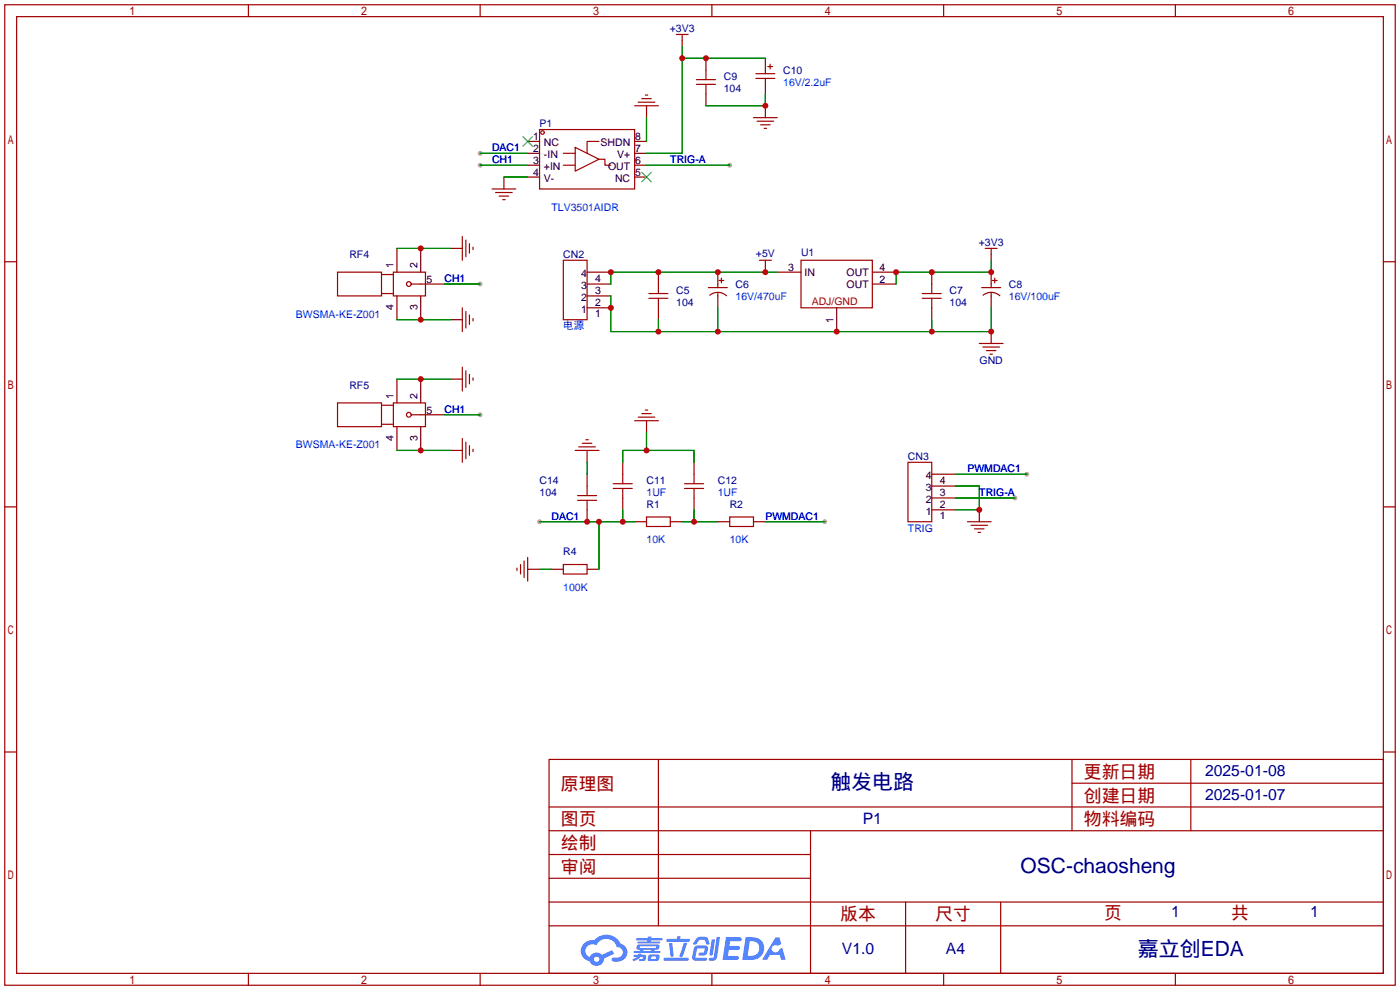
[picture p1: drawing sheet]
<svg xmlns="http://www.w3.org/2000/svg" width="299mm" height="212mm" viewBox="0 0 299 212" stroke-linecap="round" stroke-linejoin="round" font-family="sans-serif">
<g fill="#999">
<circle cx="102.6" cy="35.3" r=".51"/>
<circle cx="102.6" cy="32.8" r=".51"/>
<circle cx="102.6" cy="60.7" r=".51"/>
<circle cx="102.6" cy="88.6" r=".51"/>
<circle cx="176.3" cy="111.5" r=".51"/>
<circle cx="156" cy="35.3" r=".51"/>
<circle cx="219.5" cy="101.3" r=".51"/>
<circle cx="216.9" cy="106.4" r=".51"/>
<circle cx="115.3" cy="111.5" r=".51"/>
</g>
<g fill="none" stroke="#a10000" stroke-width=".25">
<path d="M1 1h297.2v209.6h-297.2zM3.6 3.6h292.1v204.4h-292.1zM53.1 1v2.6M102.6 1v2.6M152.1 1v2.6M201.7 1v2.6M251.2 1v2.6M1 55.9h2.6M295.7 55.9h2.5M1 108.3h2.6M295.7 108.3h2.5M1 160.7h2.6"/>
<path d="M117.3 162.3h178.4v45.7h-178.4zM117.3 177.5h178.4M117.3 172.5h178.4M140.7 162.3v35.6M173.2 177.5v30.5M229.1 162.3v15.2M229.1 167.4h66.6M254.5 162.3v15.2M295.7 160.7h2.5M117.3 182.6h55.9M117.3 197.9h178.4M117.3 192.8h178.4"/>
<path d="M117.3 187.7h55.9M193.5 192.8v15.2M213.9 192.8v15.2M53.1 208v2.6M102.6 208v2.6M152.1 208v2.6M201.7 208v2.6M251.2 208v2.6"/>
</g>
<g fill="#5487ff">
<path d="M155.2 200.3h2.6a.48 .48 0 0 1 .7 .4 .48 .48 0 0 1-.6 .4h-1.8l-.2 1.1h1.9a.43 .43 0 0 1 .4 .4 .43 .43 0 0 1-.5 .4h-1.9l-.2 1.3h1.7a.45 .45 0 0 1 .5 .2 .45 .45 0 0 1-.1 .6h-3.3z"/>
<path d="M165.7 200.3h.9l.4 1.5-.8 .3a.84 .84 0 0 0-1.2 .3 .84 .84 0 0 0 .4 1.1 .84 .84 0 0 0 1.1-.4l.1-.2 .6-.3 .7 2.5h-1l-.2-1h-2.1l-.6 1h-1.1z"/>
<path d="M152.1 200.8h.7l-.5 3.1a.36 .36 0 0 1-.3 .3 .36 .36 0 0 1-.4-.3z"/>
<path d="M153.2 200.2h.7l-.6 4.3a1.13 1.13 0 0 1-1.8 .6l.2-.4h.7l.2-.2z"/>
<path d="M148.9 200.6l.6-.4h1a.77 .77 0 0 1 .9 .5l.3 1-.2 .2h-.5l-.3-.9-.2-.2-1 .1-.7 1-.6-.1-.1-.2z"/>
<path d="M148.4 202.4l.6-.3h1.7a.81 .81 0 0 1 .7 .5 .81 .81 0 0 1-.2 .8 .81 .81 0 0 1-.9 .8h-.7a.32 .32 0 0 1-.3-.3 .32 .32 0 0 1 .4-.3h.7l.2-.9-1.6 .1-.4 1.8 2.2 .1a.32 .32 0 0 1 .3 .4 .32 .32 0 0 1-.4 .2h-2.2l-.5-.3-.1-.5z"/>
<path d="M141.9 204.7h5a.33 .33 0 0 1 .3 .3 .33 .33 0 0 1-.3 .3h-4.9l-.2-.1z"/>
<path d="M146.1 201.5h.8l-.7 2a.98 .98 0 0 1-.7 1.1l-.3-.3z"/>
<path d="M143 201.6h.7l.3 2.5a.34 .34 0 0 1-.3 .4 .34 .34 0 0 1-.4-.3z"/>
<path d="M142.5 200.7h2.1l.3-.6h.6l-.1 .6h1.7a.32 .32 0 0 1 .4 .3 .32 .32 0 0 1-.4 .3h-4.5l-.2-.2z"/>
<path d="M135.5 204.1h.9l.1-.3h.6v.3h.8a.82 .82 0 0 1-.5 1.3h-.8v-.4l.7-.1 .1-.3a.68 .68 0 0 0-1 .4l-1.1 .4-.1-.4 .9-.5h-.7z"/>
<path d="M136 200.5h2.4l.1-.3h.7v.3h2.2l.2 .3-.2 .2h-2.3v.2h1.8l.2 .3-.2 .1h-4.5l-.1-.4h2l.1-.2h-2.3l-.1-.2z"/>
<path d="M159.4 200.3l-.8 4.9h1.7a2.5 2.5 0 0 0 3-2.5 2.5 2.5 0 0 0-3.1-2.4zM160.3 201.1a1.61 1.61 0 0 1 2 1.5 1.61 1.61 0 0 1-1.8 1.7h-.7z"/>
<path d="M136.2 202a.55 .55 0 0 0-.2 .8 .55 .55 0 0 0 .7 .2l.1 .3h-1.3v.3l5.4 .1 .3-.2-.2-.2h-1.2l.2-.3a.7 .7 0 0 0 .8-.3 .7 .7 0 0 0 0-.8l-4.2-.1zM136.8 202.3l3.3-.1 .1 .1-.2 .3h-3.2zM137.5 203h1.7l-.2 .3h-1.4z"/>
<path d="M138.6 204.2a1.05 1.05 0 0 0 0 1.2 2.91 2.91 0 0 0 2.2-.2 .98 .98 0 0 0 0-1.2h-1.6zM139.2 204.5l.9-.1 .1 .4-.2 .2-.8-.1z"/>
<path d="M124.9 201.6a2.23 2.23 0 0 0-.7 2.3 2.23 2.23 0 0 0 1.8 1.6 1.58 1.58 0 0 0 1.8 .9 1.58 1.58 0 0 0 1.3-1.5l2.2-1.1-.5-.7-2.1 1a1.65 1.65 0 0 0-2.7 .4 1.45 1.45 0 0 1-.8-1.9 1.45 1.45 0 0 1 2-.7l.3 .1a2.3 2.3 0 0 1 2.3-1.3 2.3 2.3 0 0 1 2 1.7 1.12 1.12 0 0 1 1.3 1 1.12 1.12 0 0 1-1.1 1.2h-.7a.45 .45 0 0 0-.6 .4 .45 .45 0 0 0 .5 .5 2.21 2.21 0 0 0 2.2-.5 2.21 2.21 0 0 0 .5-2.3 2.13 2.13 0 0 0-1.3-1.1 3.3 3.3 0 0 0-5.6-.7l-1.1 .1zM127 205a.57 .57 0 0 1 1.1 0 .57 .57 0 0 1-1.1 0z"/>
</g>
<g fill="none" stroke="#a10000" stroke-width=".25">
<path d="M144.5 7.4h2.6M145.8 7.4v1.2M148.8 18h4.1M148.8 17h4.1M150.9 15v2M150.9 18v2.1M161.5 15.7h4.1M161.5 16.8h4.1M163.6 15v.7M163.6 16.8v.7M164.1 14.2h1M164.6 13.7v1"/>
<path d="M115.3 27.7h20.3v12.7h-20.3zM120.4 32.8h2.5M120.4 35.3h2.5M122.9 31.5l5.1 2.5-5.1 2.6zM128 34h1.3v1.3h1.3M128 30.2h-2.5v2.6M135.6 22.6h5.1M136.4 21.8h3.6M137.2 21.1h2M137.9 20.3h.5M161 25.1h5.1M161.8 25.9h3.6"/>
<path d="M162.6 26.7h2M163.3 27.4h.5M72.1 58.2h9.4v5h-9.4zM81.5 58.7h2.6M84.1 58.2h6.8v5h-6.8zM98.8 50.5v5.1M99.6 51.3v3.6M100.3 52.1v2M101.1 52.8v.5M105.2 40.4h5M105.9 41.1h3.6M106.7 41.9h2"/>
<path d="M107.4 42.7h.5M120.4 55.6h5.1v12.7h-5.1zM153.7 59.9h1M154.2 59.4v1.1M162.3 55.6h2.5M163.6 55.6v1.3M171.2 55.6h15.2v10.2h-15.2zM210.6 53.1h2.5M211.8 53.1v1.3M212.1 59.9h1M212.6 59.4v1.1M81.5 62.7h2.6"/>
<path d="M87.9 60.7h2M98.8 65.8v5.1M98.8 78.5v5.1M99.6 66.5v3.6M99.6 79.2v3.6M100.3 67.3v2M101.1 68.1v.5M138.7 62.7h4M138.7 63.8h4M140.7 60.7v2M140.7 63.8v2M151.4 61.5h4"/>
<path d="M151.7 63.1a2.74 2.74 0 0 1 3.6 .1M153.4 60.7v.8M153.4 62.5v.7M197.1 62.7h4.1M197.1 63.8h4.1M199.1 60.7v2M199.1 63.8v2M209.3 73.4h5.1M209.8 61.5h4.1M210.1 74.2h3.5M210.1 63.1a2.74 2.74 0 0 1 3.6 .1M210.8 74.9h2.1"/>
<path d="M211.6 75.7h.5M211.8 60.7v.8M211.8 62.5v.7M72.1 86.1h9.4v5.1h-9.4zM81.5 86.6h2.6M81.5 90.7h2.6M84.1 86.1h6.8v5.1h-6.8zM87.9 88.6h2M98.8 93.7v5.1M99.6 94.5v3.5M100.3 80v2M100.3 95.2v2.1"/>
<path d="M101.1 80.8v.5M101.1 96v.5M122.9 96.3h5.1M123.7 95.5h3.6M124.5 94.7h2M125.2 94h.5M135.6 89.9h5.1M136.4 89.2h3.6M137.2 88.4h2M137.9 87.6h.5M194.1 98.8h5v12.7h-5zM112 119.9v3.5"/>
<path d="M112.8 119.1v5.1M123.4 105.9h4.1M123.4 106.9h4.1M125.5 103.9v2M125.5 106.9v2.1M131.1 104.4h4M131.1 103.4h4M133.1 101.3v2.1M133.1 104.4v2M138.2 110.5h5.1v2h-5.1zM146.3 104.4h4.1M146.3 103.4h4.1"/>
<path d="M148.3 101.3v2.1M148.3 104.4v2M156 110.5h5v2h-5zM206.8 111.5h5M207.5 112.3h3.6M208.3 113h2M209 113.8h.5M110.5 121.4v.5M111.3 120.6v2.1M120.4 120.6h5.1v2.1h-5.1z"/>
<circle cx="116" cy="28.3" r=".38"/>
<circle cx="87.4" cy="60.7" r=".51"/>
<circle cx="87.4" cy="88.6" r=".51"/>
</g>
<g fill="none" stroke="#870000" stroke-width=".25">
<path d="M145.8 8.6v1.3M150.9 12.4v2.6M163.6 12.4v2.6M163.6 17.5v2.6M107.7 37.8v2.6M112.8 30.2h2.5M112.8 32.8h2.5M112.8 35.3h2.5M112.8 37.8h2.5M135.6 30.2h2.6M135.6 32.8h2.6M135.6 35.3h2.6"/>
<path d="M135.6 37.8h2.6M138.2 22.6v2.5M150.9 20.1v2.5M163.6 22.6v2.5M84.8 53.1v5.1M89.9 53.1v5.1M96.3 53.1h2.5M125.5 58.2h5.1M140.7 58.2v2.5M153.4 58.2v2.5M163.6 56.9v1.3M166.1 58.2h5.1"/>
<path d="M186.4 58.2h5.1M199.1 58.2v2.5M211.8 54.4v1.2M211.8 58.2v2.5M84.8 63.2v5.1M89.9 63.2v5.1M89.9 60.7h5.1M96.3 68.3h2.5M125.5 60.7h5.1M125.5 65.8h5.1M125.5 63.2h5.1M140.7 65.8v2.5"/>
<path d="M153.4 63.2v2.6M178.8 65.8v5.1M186.4 60.7h5.1M199.1 65.8v2.5M211.8 63.2v2.6M211.8 70.9v2.5M84.8 81v5.1M84.8 91.2v5.1M89.9 81v5.1M89.9 91.2v5.1M89.9 88.6h5.1M96.3 96.3h2.5"/>
<path d="M96.3 81h2.5M125.5 96.3v2.5M133.1 98.8v2.5M138.2 89.9v2.6M148.3 98.8v2.5M125.5 101.3v2.6M125.5 109v2.5M133.1 106.4v2.6M135.6 111.5h2.6M143.3 111.5h2.5M148.3 106.4v2.6M153.4 111.5h2.6"/>
<path d="M161 111.5h2.6M199.1 109h5.1M199.1 106.4h5.1M199.1 103.9h5.1M199.1 101.3h5.1M209.3 109v2.5M112.8 121.7h2.5M117.9 121.7h2.5M125.5 121.7h2.5"/>
</g>
<path d="M111.8 29.2l2 2M113.8 29.2l-2 2M137.2 36.8l2 2.1M139.2 36.8l-2 2.1" fill="none" stroke="#3c3" stroke-width=".25"/>
<g fill="none" stroke="#008700" stroke-width=".25">
<path d="M145.8 9.9v22.9h-7.6M145.8 12.4h17.8M102.6 32.8h10.2M102.6 35.3h10.2M107.7 37.8h5.1M138.2 25.1v5.1M138.2 35.3h17.8M163.6 20.1v2.5h-12.7M84.8 53.1h11.5M166.1 58.2h-35.5v2.5M211.8 55.6v2.6h-20.3v2.5M84.8 68.3h11.5"/>
<path d="M95 60.7h7.6M130.6 63.2v7.7h81.2v-5.1M140.7 68.3v2.6M153.4 65.8v5.1M199.1 68.3v2.6M84.8 81h11.5M84.8 96.3h11.5M95 88.6h7.6M125.5 98.8v2.5M133.1 98.8v-2.5h15.2v2.5M138.2 92.5v3.8M115.3 111.5h20.3"/>
<path d="M128 111.5v10.2M133.1 109v2.5M145.8 111.5h7.6M148.3 109v2.5M163.6 111.5h12.7M204.2 103.9h5.1v5.1h-5.1M204.2 101.3h15.3M204.2 106.4h12.7M115.3 121.7h2.6"/>
</g>
<g fill="#c00">
<circle cx="150.9" cy="12.4" r=".63"/>
<circle cx="145.8" cy="12.4" r=".63"/>
<circle cx="163.6" cy="22.6" r=".63"/>
<circle cx="89.9" cy="53.1" r=".63"/>
<circle cx="89.9" cy="68.3" r=".63"/>
<circle cx="89.9" cy="81" r=".63"/>
<circle cx="89.9" cy="96.3" r=".63"/>
<circle cx="148.3" cy="111.5" r=".63"/>
<circle cx="138.2" cy="96.3" r=".63"/>
<circle cx="163.6" cy="58.2" r=".63"/>
<circle cx="153.4" cy="58.2" r=".63"/>
<circle cx="140.7" cy="58.2" r=".63"/>
<circle cx="130.6" cy="58.2" r=".63"/>
<circle cx="191.5" cy="58.2" r=".63"/>
<circle cx="199.1" cy="58.2" r=".63"/>
<circle cx="211.8" cy="58.2" r=".63"/>
<circle cx="140.7" cy="70.9" r=".63"/>
<circle cx="153.4" cy="70.9" r=".63"/>
<circle cx="178.8" cy="70.9" r=".63"/>
<circle cx="199.1" cy="70.9" r=".63"/>
<circle cx="211.8" cy="70.9" r=".63"/>
<circle cx="130.6" cy="65.8" r=".63"/>
<circle cx="209.3" cy="109" r=".63"/>
<circle cx="125.5" cy="111.5" r=".63"/>
<circle cx="128" cy="111.5" r=".63"/>
<circle cx="133.1" cy="111.5" r=".63"/>
</g>
<g font-size="4.5" fill="#000080">
<text x="177.5" y="168.7">触发电路</text>
<text x="218.1" y="186.5">OSC-chaosheng</text>
<text x="243.2" y="204.3">嘉立创EDA</text>
</g>
<g font-size="3.8" fill="#a00000">
<text x="231.6" y="166.2">更新日期</text>
<text x="119.9" y="168.8">原理图</text>
<text x="231.6" y="171.3">创建日期</text>
<text x="119.9" y="176.4">图页</text>
<text x="231.6" y="176.4">物料编码</text>
<text x="119.9" y="181.5">绘制</text>
<text x="119.9" y="186.6">审阅</text>
<text x="179.6" y="196.7">版本</text>
<text x="199.9" y="196.7">尺寸</text>
<text x="236" y="196.5">页</text>
<text x="263.1" y="196.5">共</text>
</g>
<g font-size="3.4" fill="#000080">
<text x="257.6" y="165.9">2025-01-08</text>
<text x="257.6" y="170.9">2025-01-07</text>
<text x="184.4" y="176">P1</text>
<text x="250.3" y="196.1">1</text>
<text x="280" y="196.1">1</text>
<text x="179.9" y="204">V1.0</text>
<text x="202.2" y="204">A4</text>
</g>
<g font-size="2.2" fill="#000080">
<text x="143.1" y="6.8">+3V3</text>
<text x="154.7" y="17">C9</text>
<text x="167.4" y="15.8">C10</text>
<text x="154.7" y="19.6">104</text>
<text x="115.3" y="27.2">P1</text>
<text x="209.2" y="52.5">+3V3</text>
<text x="74.7" y="55.2">RF4</text>
<text x="120.4" y="55.2">CN2</text>
<text x="161.6" y="55">+5V</text>
<text x="171.2" y="54.6">U1</text>
<text x="144.5" y="62.8">C5</text>
<text x="144.5" y="65.3">104</text>
<text x="157.2" y="61.5">C6</text>
<text x="202.9" y="62.8">C7</text>
<text x="202.9" y="65.3">104</text>
<text x="215.6" y="61.5">C8</text>
<text x="209.3" y="77.9">GND</text>
<text x="74.7" y="83.1">RF5</text>
<text x="194.1" y="98.4">CN3</text>
<text x="115.3" y="103.4">C14</text>
<text x="115.3" y="106">104</text>
<text x="138.2" y="103.4">C11</text>
<text x="153.4" y="103.4">C12</text>
<text x="138.2" y="108.5">R1</text>
<text x="156" y="108.5">R2</text>
<text x="120.4" y="118.7">R4</text>
</g>
<g font-size="2.2" fill="#00f">
<text x="167.4" y="18.3">16V/2.2uF</text>
<text x="105.2" y="34.9">CH1</text>
<text x="105.2" y="32.3">DAC1</text>
<text x="143.3" y="34.9">TRIG-A</text>
<text x="117.9" y="45">TLV3501AIDR</text>
<text x="95" y="60.3">CH1</text>
<text x="157.2" y="64.1">16V/470uF</text>
<text x="215.6" y="64.1">16V/100uF</text>
<text x="63.2" y="67.9">BWSMA-KE-Z001</text>
<text x="120.4" y="70.4">电源</text>
<text x="95" y="88.2">CH1</text>
<text x="63.2" y="95.8">BWSMA-KE-Z001</text>
<text x="206.8" y="100.9">PWMDAC1</text>
<text x="138.2" y="106">1UF</text>
<text x="153.4" y="106">1UF</text>
<text x="209.3" y="106">TRIG-A</text>
<text x="117.9" y="111.1">DAC1</text>
<text x="163.6" y="111.1">PWMDAC1</text>
<text x="194.1" y="113.6">TRIG</text>
<text x="138.2" y="116.1">10K</text>
<text x="156" y="116.1">10K</text>
<text x="120.4" y="126.3">100K</text>
</g>
<g font-size="2.2">
<text x="113.9" y="30">1</text>
<text x="113.9" y="32.6">2</text>
<text x="113.9" y="35.1">3</text>
<text x="116.3" y="31.3">NC</text>
<text x="116.3" y="33.8">-IN</text>
<text x="128.3" y="31.3">SHDN</text>
<text x="131.9" y="33.8">V+</text>
<text x="135.8" y="35.1">6</text>
<text x="135.8" y="32.6">7</text>
<text x="135.8" y="30">8</text>
<text x="113.9" y="37.6">4</text>
<text x="116.3" y="36.4">+IN</text>
<text x="116.3" y="38.9">V-</text>
<text x="130" y="36.4">OUT</text>
<text x="131.5" y="38.9">NC</text>
<text x="135.8" y="37.6">5</text>
<text x="84.1" y="57.4" transform="rotate(-90 84.1 57.4)">1</text>
<text x="89.2" y="57.4" transform="rotate(-90 89.2 57.4)">2</text>
<text x="124.2" y="59.2">4</text>
<text x="168.4" y="58">3</text>
<text x="172" y="59">IN</text>
<text x="180.9" y="59">OUT</text>
<text x="188" y="58">4</text>
<text x="91.2" y="60.5">5</text>
<text x="124.2" y="64.3">2</text>
<text x="124.2" y="61.7">3</text>
<text x="127.2" y="65.3">2</text>
<text x="127.2" y="62.8">3</text>
<text x="127.2" y="60.2">4</text>
<text x="180.9" y="61.5">OUT</text>
<text x="188" y="60.5">2</text>
<text x="84.1" y="66.2" transform="rotate(-90 84.1 66.2)">4</text>
<text x="89.2" y="66.2" transform="rotate(-90 89.2 66.2)">3</text>
<text x="124.2" y="66.8">1</text>
<text x="127.2" y="67.8">1</text>
<text x="178.1" y="69" transform="rotate(-90 178.1 69)">1</text>
<text x="84.1" y="85.3" transform="rotate(-90 84.1 85.3)">1</text>
<text x="89.2" y="85.3" transform="rotate(-90 89.2 85.3)">2</text>
<text x="91.2" y="88.4">5</text>
<text x="84.1" y="94.2" transform="rotate(-90 84.1 94.2)">4</text>
<text x="89.2" y="94.2" transform="rotate(-90 89.2 94.2)">3</text>
<text x="197.9" y="107.5">2</text>
<text x="197.9" y="104.9">3</text>
<text x="197.9" y="102.4">4</text>
<text x="200.9" y="105.9">3</text>
<text x="200.9" y="103.4">4</text>
<text x="197.9" y="110">1</text>
<text x="200.9" y="111">1</text>
<text x="200.9" y="108.5">2</text>
</g>
<text font-size="2.2" fill="#a00000" x="173.5" y="65.2">ADJ/GND</text>
</svg>
